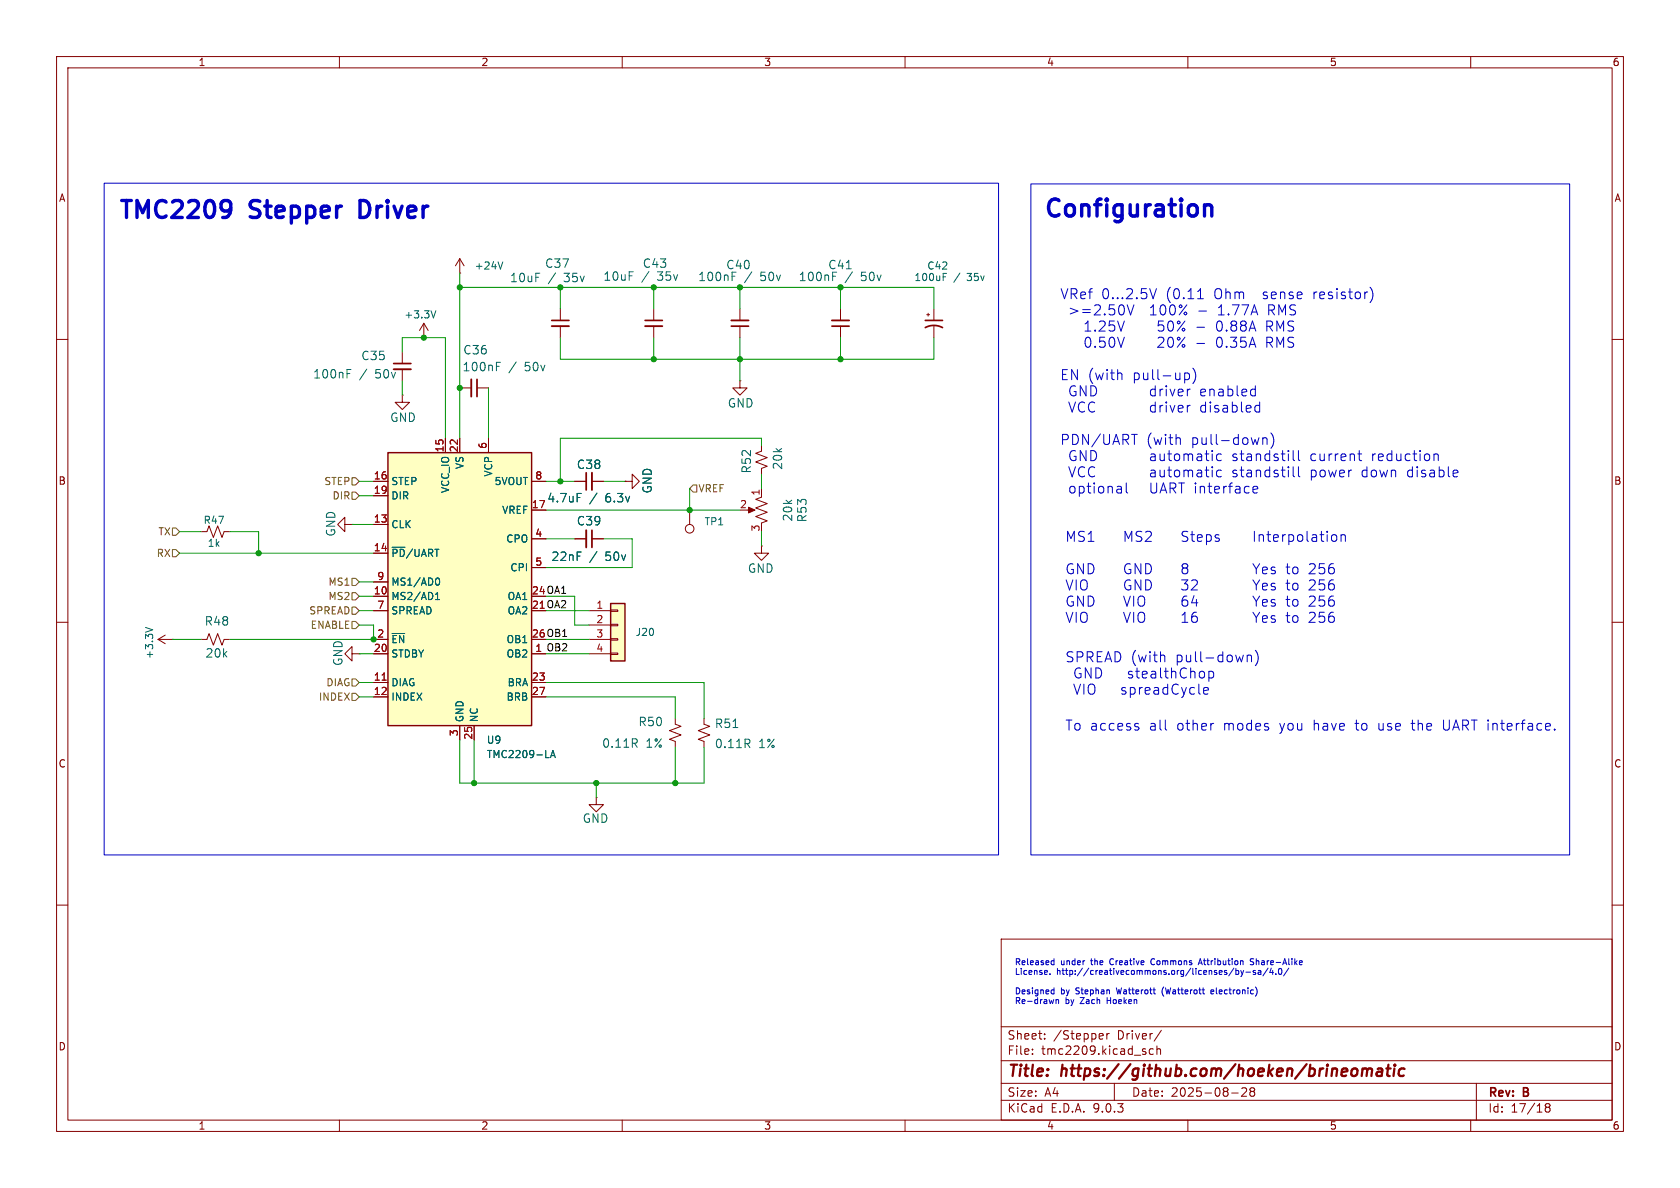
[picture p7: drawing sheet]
<svg xmlns="http://www.w3.org/2000/svg" width="297mm" height="210mm" viewBox="0 0 297 210" stroke-linecap="round" stroke-linejoin="round" font-family="sans-serif">
<g fill="none" stroke="#840000" stroke-width=".18">
<path d="M10 10h277v190h-277zM12 12h273v186h-273zM60 10v2M110 10v2M160 10v2M210 10v2M260 10v2M99.1 54.6v2M99.1 57.7v2M10 60h2M285 60h2M61 92.7v-1.3l-1.3 1.3 1.3 1.3v-1.3h1.2"/>
<path d="M62.2 92.7h.1M101.6 95.3h2M104.6 95.3h2.1M110.5 85.1h1.3v-1.3l1.2 1.3-1.2 1.3v-1.3M110.5 85.1h.1M10 110h2M62.2 115.6v-1.3l-1.2 1.3 1.2 1.2v-1.2h1.3M63.5 115.6h.1M285 110h2M119.4 127v1l1 .4-2 .8 2 .7-2 .8 1 .4v1M124.5 127v1l1 .4-2.1 .8 2.1 .7-2.1 .8 1.1 .4v1M10 160h2"/>
<path d="M177 166h108v32h-108zM285 160h2M60 198v2M110 198v2M160 198v2M177 194.5h108M177 191.5h108M177 187.5h108M177 181.5h108M182.5 186.3v.1M182.5 185.5v.1M184.7 183.6v.1"/>
<path d="M184.7 182.8v.1M194.8 182.7l.2 .4-.7 .1M195 183.6l-.2 .1M195.7 182.7v1M196.1 182.7l-.3 .1-.1 .2M197 191.5v3M202.5 186v.3M203.9 185.5l-.4-.1-.3 .3v.4l.1 .2h.6M204.5 185.5l.2-.1 .4 .1 .1 .9M204.5 184.9v1.5M205.3 182.1l-1.3 2M210 198v2"/>
<path d="M217.7 193.2h1.2M220.3 192.4v.5l-.8 .9h.9M221 192.4v.3l.2 .2M221.2 192.9l-.2 .3v.5l.2 .1 .5-.1 .1-.2-.1-.4-.2-.2M221.2 192.9h.3M221.7 192.4l.1 .3-.3 .2M260 198v2M261 191.5v6.5M273.5 195.7l-.3-.2 .3-.4 .4 .1 .1 .2-.3 .3M273.5 195.7l-.3 .3v.5l.3 .1 .4-.1 .1-.2v-.4l-.3-.2M273.5 195.7h.2"/>
</g>
<g fill="none" stroke="#840000" stroke-width=".4">
<path d="M240.9 189.1a.49 .49 0 0 1 .8 .1M240.9 188.9l-.2 1.3M241.7 189.2a.5 .5 0 0 1 .8-.2l-.1 1.2M241.7 189.2l-.1 1M243.6 189l.2-.1 .5 .1v1.2M244.4 189.4h-.7a.4 .4 0 0 0-.4 .4 .4 .4 0 0 0 .3 .4l.7-.1M245.1 188.9h.7M245.5 188.2l-.3 1.7 .1 .2 .4 .1M246.5 188.9l-.2 1.3M246.6 188.2v.2M246.6 188.2l-.1 .1 .1 .1M246.6 188.2l.1 .1-.1 .1"/>
<path d="M248.3 189a.66 .66 0 0 0-1 .3v.5l.1 .3 .2 .1 .6-.1"/>
</g>
<path d="M97.5 56.6h3.1M104.6 93.7v3.1" fill="none" stroke="#840000" stroke-width=".3"/>
<path d="M97.5 57.7h3.1M103.6 93.7v3.1" fill="none" stroke="#840000" stroke-width=".33"/>
<path d="M98.2 48.2l-1.3 2M105.5 97.5l-1.3 1.9M112.2 131.4l.4 .7M112.6 130.7v.5M132.1 131.5l.5 .7M132.5 130.8v.5" fill="none" stroke="#006464" stroke-width=".18"/>
<path d="M107.9 106.7h2.6v10.1h-2.6z" fill="#ffffc2"/>
<path d="M107.9 106.7h2.6v10.1h-2.6z" fill="none" stroke="#840000" stroke-width=".25"/>
<path d="M101.6 85.1h2M104.6 85.1h2.1M104.1 108h3.8M104.1 110.5h3.8M104.1 113h3.8M104.1 115.6h3.8M107.9 107.8h1.3v.3h-1.3zM107.9 110.4h1.3v.2h-1.3zM107.9 112.9h1.3v.3h-1.3zM107.9 115.4h1.3v.3h-1.3z" fill="none" stroke="#840000" stroke-width=".18"/>
<path d="M103.6 83.6v3" fill="none" stroke="#840000" stroke-width=".3"/>
<path d="M104.6 83.6v3" fill="none" stroke="#840000" stroke-width=".33"/>
<path d="M102 87.2h.7M105.5 87.2l-1.3 1.9" fill="none" stroke="#006464" stroke-width=".18"/>
<path d="M68.6 80h25.4v48.3h-25.4z" fill="#ffffc2"/>
<path d="M68.6 80h25.4v48.3h-25.4z" fill="none" stroke="#840000" stroke-width=".25"/>
<g fill="none" stroke="#840000" stroke-width=".18">
<path d="M74.9 59.7h.1M74.9 57.2l-.7 1.2M74.9 57.2l.8 1.2M74.9 57.2v2.5M81.3 48.3h.1M81.3 45.7v2.6M81.3 45.7l-.8 1.3M81.3 45.7l.7 1.3M115.6 54.6v2M115.6 57.7v2M130.8 54.6v2M130.8 57.7v2"/>
<path d="M148.6 54.6v2M148.6 57.7v2M163.8 55.6h.5M164.1 55.4v.5M165.1 54.6v2M165.1 57.7v2M71.1 69.9v1.2h1.3l-1.3 1.3-1.3-1.3h1.3M71.1 69.9h.1M71.1 62.2v2.1M71.1 65.3v2M78.7 77.5v2.5M81.3 77.5v2.5"/>
<path d="M81.3 68.6h2M84.3 68.6h2.1M86.4 77.5v2.5M130.8 67.3v1.3h1.3l-1.3 1.3-1.3-1.3h1.3M130.8 67.3h.1M134.6 78.7v1.1l-1 .3 2 .8-2 .8 2 .7-1 .4v1M35.6 94h1l.4-1 .7 2 .8-2 .7 2 .4-1h1M66 85.1h2.6M66 87.6h2.6M66 92.7h2.6M66 97.8h2.6M94 85.1h2.5"/>
<path d="M94 90.2h2.5M94 95.3h2.5M101.6 85.1h2M101.6 95.3h2M104.6 85.1h2.1M104.6 95.3h2.1M110.5 85.1h.1M121.9 90.2v2.5M132.1 90.2h1M134.6 87.9l-1 .4 2 .7-2 .8 2 .8-2 .7 2 .8-1 .4v.2M134.6 96.5v1.3h-1.3l1.3 1.3 1.3-1.3h-1.3M134.6 96.5h.1"/>
<path d="M134.6 86.4v1.2M27.9 113h2.6M27.9 113l1.3 .8M29.2 112.3l-1.3 .7M30.5 113h.1M35.6 113h1l.4-1 .7 2 .8-2 .7 2 .4-1h1M66 102.9h2.6M66 105.4h2.6M66 108h2.6M66 113h2.6M66 115.6h2.6M94 115.6h2.5"/>
<path d="M94 100.3h2.5M66 120.7h2.6M66 123.2h2.6M81.3 128.3v2.5M83.8 128.3v2.5M94 120.7h2.5M94 123.2h2.5M105.4 141v1.2h1.3l-1.3 1.3-1.3-1.3h1.3M105.4 141h.1"/>
<circle cx="121.9" cy="93.5" r=".76"/>
</g>
<g fill="none" stroke="#006464" stroke-width=".18">
<path d="M77 54.9l-.4 1.3M88.9 46.3l-.4 1.3M114.7 48l-1.3 1.9M132.9 48l-1.3 2M150.7 48l-1.3 2M166.7 48.9h.5M61.3 65.3h.8M64.8 65.2l-1.2 2M87.8 64h.7M91.3 64l-1.3 1.9M102 87.2h.7M105.5 87.2l-1.3 1.9"/>
<path d="M105.5 97.5l-1.3 1.9M25.7 110.9l1.3 .4M69.3 112h2.2M77 106h.7M77 105.1l.4-.4v1.3M77.2 102.2h.1a.68 .68 0 0 1 .4 .6 .68 .68 0 0 1-.4 .6h-.1M97.3 133.9l.4-1.2 .5 1.2M97.4 133.6h.6"/>
</g>
<path d="M67.6 120.2h.7" fill="none" stroke="#a90000" stroke-width=".18"/>
<path d="M114 56.6h3.1M129.3 57.7h3M147.1 57.7h3M163.6 57.9a3.2 3.2 0 0 1 3 0M163.6 56.6h3M69.6 64.3h3M84.3 67.1v3" fill="none" stroke="#840000" stroke-width=".3"/>
<path d="M114 57.7h3.1M129.3 56.6h3M147.1 56.6h3M69.6 65.3h3M83.3 67.1v3" fill="none" stroke="#840000" stroke-width=".33"/>
<path d="M132.3 89.7l1.2 .5-1.2 .5z" fill="#840000" stroke="#840000" stroke-width=".18"/>
<path d="M30.5 93.3h.6l.6 .7-.6 .6h-.6zM30.5 97.2h.6l.6 .6-.6 .6h-.6zM62.2 87h.7l.6 .6-.6 .7h-.7zM62.2 84.5h.7l.6 .6-.6 .6h-.7zM122.6 85.7h.6v1.3h-.6l-.7-.6zM62.2 109.9h.7l.6 .6-.6 .6h-.7zM62.2 107.3h.7l.6 .7-.6 .6h-.7zM62.2 102.2h.7l.6 .7-.6 .6h-.7zM62.2 104.8h.7l.6 .6-.6 .6h-.7zM62.2 120h.7l.6 .7-.6 .6h-.7zM62.2 122.6h.7l.6 .6-.6 .6h-.7z" fill="none" stroke="#725600" stroke-width=".18"/>
<g fill="none" stroke="#009600" stroke-width=".18">
<path d="M81.3 50.8h83.8v3.8M81.3 48.3v29.2M99.1 59.7v3.8h66v-3.8M99.1 50.8v3.8M115.6 50.8v3.8M115.6 59.7v3.8M130.8 50.8v3.8M130.8 59.7v7.6M148.6 50.8v3.8M148.6 59.7v3.8M71.1 62.2v-2.5h7.6v17.8M71.1 67.3v2.6"/>
<path d="M86.4 68.6v8.9M134.6 78.7v-1.2h-35.5v7.6M31.7 94h3.9M31.7 97.8h34.3M40.6 94h5.1v3.8M62.2 92.7h3.8M63.5 85.1h2.5M63.5 87.6h2.5M96.5 85.1h5.1M96.5 95.3h5.1M96.5 90.2h34.3M106.7 85.1h3.8"/>
<path d="M106.7 95.3h5.1v5h-15.3M121.9 86.4v3.8M134.6 83.8v2.6M134.6 94v2.5M30.5 113h5.1M63.5 110.5h2.5v2.5h-25.4M63.5 115.6h2.5M63.5 108h2.5M63.5 105.4h2.5M63.5 102.9h2.5M96.5 113h7.6M96.5 115.6h7.6"/>
<path d="M96.5 105.4h5.1v5.1h2.5M96.5 108h7.6M63.5 120.7h2.5M63.5 123.2h2.5M81.3 130.8v7.6h43.2v-6.3M83.8 130.8v7.6M96.5 120.7h28v6.3M96.5 123.2h22.9v3.8M105.4 138.4v2.6M119.4 132.1v6.3"/>
</g>
<path d="M40.2 35.4l.5 .3a2.53 2.53 0 0 1-.3 2.5M40.8 36.7l-.3 .5-.3 .1M64.4 35.4h-.7v3h.7M212.9 36.5a.75 .75 0 0 1 1.3 .1v1.6" fill="none" stroke="#0000c2" stroke-width=".6"/>
<g fill="none" stroke="#0000c2" stroke-width=".18">
<path d="M18.4 32.4h158.1v118.7h-158.1zM182.2 32.5h95.3v118.6h-95.3zM199.3 53.9l.6 1.8 .6-1.8M204.4 51l-.5 1.8M211.6 57.9h1.4M211.7 52.8h1M211.9 55h1.4M212.1 51.3l.1-.3v1.8M242.2 50.8a2.04 2.04 0 0 1 0 2.7M198.1 65.9l.2 .3v.9M200 76.8h1.1M208.4 77.4l.3 .2v1"/>
<path d="M209.4 65.9v1.8M209.4 66l.5-.1 .4 .4v.5l-.2 .2h-.7M210.4 68.8l-.4 .2M210.4 71.7l-.4 .1M210.9 65.1a2.04 2.04 0 0 1 0 2.7M211.6 60.7h1.4M221.4 68.8l.5 .1M221.8 72.5l.4 .3h.5M221.9 68.2v1.8M221.9 69.9l-.5 .1M222.7 71.7h-.5l-.4 .3M222.7 71.1v1.7"/>
<path d="M223.2 77.4v1.2M223.2 77.6a.44 .44 0 0 1 .8 0v1M224.7 76.5a2.06 2.06 0 0 1 .1 2.7M228.6 79.7v1.5l.3 .2M229.5 79.7v1.5l.3 .2M240.3 79.7v1.5l.1 .1 .3 .1M198 86l.3 .2v1M198.3 87.1l-.2 .1M198.3 86.4l-.2 .1M199.1 85.4v1.5l.3 .3M215.9 80.3l-.5-.1-.3 .4v.5l.1 .2h.7M215.9 83.2l-.5-.1-.3 .3v.6l.1 .2h.7"/>
<path d="M221.5 86.6l.9-.2-.1-.3-.5-.1-.3 .2 .1 .9h.7M228.6 82.5v1.5l.3 .3M229.5 82.5v1.5l.3 .3M235.6 94.6a.48 .48 0 0 1 .7 .3v.5a.48 .48 0 0 1-.7 .2M237.1 94.7a.44 .44 0 0 1 .7 .1v.9M237.1 94.5v1.2M240 80.2h.7M253.5 80.4a.44 .44 0 0 1 .8 .1v.9M253.5 80.2v1.2M257.1 83.1l.6 .1v.3l-.8 .2M257.7 84.2l-.6 .1M205.7 115.8l.2 .3v.9"/>
<path d="M213.7 118.7v1.7M213.7 118.8l.5-.1 .4 .3v.5l-.2 .3h-.7M220.5 115.8v1.2M220.5 116a.44 .44 0 0 1 .7 .1v.9M221.9 115a2.04 2.04 0 0 1 0 2.7M201.1 128.5l.3 .2-.3 .4M201.1 127.9l.2 .1M212.8 122.5l.2 .2 .5-.1M212.8 121.8l.2-.3h.4l.2 .3v.2l-.8 .1M274.8 128.9v.2M185.6 172.2v.1M186 169.8l.3 .1"/>
<path d="M186 175h.3M186.3 176.7l-.2 .7M186.3 169.5v1M186.3 174.6v1.1M186.3 170.5h-.3M186.3 175.6l-.3 .1M186.7 176.7v.7M186.7 176.8h.4v.6M203.8 169.5a.57 .57 0 0 0-.4 .5 .57 .57 0 0 0 .4 .5M205.7 174.5a1.25 1.25 0 0 0 0 1.5M211.8 170.5l.4-1 .3 1M211.9 170.2h.5"/>
<path d="M214.5 175h-.3l-.1 .1v.5h.4M214.6 175.2l-.5 .1M218.1 171.1l-.9 1.4M218.5 171.2v1.1M218.5 171.6l.3-.1 .2 .3-.1 .4h-.4M219.4 171.5l.2 .8M219.6 172.3l-.2 .3M219.9 171.5l-.3 .8M220.3 171.9h.8M221.6 169.5h-.4l-.2 .2 .1 .2 .5 .2v.3l-.6 .1M221.9 171.6l-.2-.1-.2 .2 .1 .2 .3 .1v.2h-.4M222.5 171.6h.4v.7"/>
<path d="M222.9 171.8l-.5 .2 .2 .3 .3-.1M224.2 171.1l-.9 1.4M224.7 171.1l-.2 .8h.6M225 171.5v.8M225.6 172.2v.1M226.3 171.2a.61 .61 0 0 0 .1 1.1 .67 .67 0 0 0 0-1.1M227.8 171.1l-.9 1.4"/>
</g>
<g fill="#009600" stroke="#009600" stroke-width=".18">
<circle cx="115.6" cy="63.5" r=".46"/>
<circle cx="99.1" cy="85.1" r=".46"/>
<circle cx="99.1" cy="50.8" r=".46"/>
<circle cx="115.6" cy="50.8" r=".46"/>
<circle cx="130.8" cy="63.5" r=".46"/>
<circle cx="148.6" cy="63.5" r=".46"/>
<circle cx="148.6" cy="50.8" r=".46"/>
<circle cx="130.8" cy="50.8" r=".46"/>
<circle cx="74.9" cy="59.7" r=".46"/>
<circle cx="81.3" cy="50.8" r=".46"/>
<circle cx="45.7" cy="97.8" r=".46"/>
<circle cx="81.3" cy="68.6" r=".46"/>
<circle cx="121.9" cy="90.2" r=".46"/>
<circle cx="105.4" cy="138.4" r=".46"/>
<circle cx="83.8" cy="138.4" r=".46"/>
<circle cx="119.4" cy="138.4" r=".46"/>
<circle cx="66" cy="113" r=".46"/>
</g>
<g font-size="4.2" fill="#0000c2">
<text x="20.8" y="39.5">TMC2209</text>
<text x="44.5" y="39.5">Stepper</text>
<text x="64.9" y="39.5">Driver</text>
<text x="184.4" y="39.2">Configuration</text>
</g>
<g font-size="2.8" fill="#840000">
<text x="178" y="190.9">Title:</text>
<text x="187.7" y="190.9">https://github.com/hoeken/brineomatic</text>
</g>
<g font-size="2.5" fill="#0000c2">
<text x="187.3" y="53">VRef</text>
<text x="194.6" y="53">0...2.5V</text>
<text x="206.1" y="53">(0.11</text>
<text x="214.6" y="53">Ohm</text>
<text x="223.4" y="53">sense</text>
<text x="232.4" y="53">resistor)</text>
<text x="188.8" y="55.9">&gt;=2.50V</text>
<text x="191.7" y="58.8">1.25V</text>
<text x="202.9" y="55.9">100%</text>
<text x="204.4" y="58.8">50%</text>
<text x="214.9" y="58.8">0.88A</text>
<text x="215.2" y="55.9">1.77A</text>
<text x="223.8" y="58.8">RMS</text>
<text x="224.1" y="55.9">RMS</text>
<text x="191.7" y="61.6">0.50V</text>
<text x="204.4" y="61.6">20%</text>
<text x="214.9" y="61.6">0.35A</text>
<text x="223.8" y="61.6">RMS</text>
<text x="187.3" y="67.3">EN (with</text>
<text x="188.8" y="70.2">GND</text>
<text x="200.2" y="67.3">pull-up)</text>
<text x="202.9" y="70.2">driver</text>
<text x="211.9" y="70.2">enabled</text>
<text x="188.8" y="73.1">VCC</text>
<text x="202.9" y="73.1">driver</text>
<text x="211.9" y="73.1">disabled</text>
<text x="187.3" y="78.8">PDN/UART</text>
<text x="188.8" y="81.7">GND</text>
<text x="202.6" y="78.8">(with</text>
<text x="202.9" y="81.7">automatic</text>
<text x="210.6" y="78.8">pull-down)</text>
<text x="217.6" y="81.7">standstill</text>
<text x="231.5" y="81.7">current</text>
<text x="242.5" y="81.7">reduction</text>
<text x="188.8" y="84.5">VCC</text>
<text x="188.8" y="87.4">optional</text>
<text x="202.9" y="84.5">automatic</text>
<text x="202.9" y="87.4">UART interface</text>
<text x="217.6" y="84.5">standstill</text>
<text x="231.5" y="84.5">power</text>
<text x="240.7" y="84.5">down</text>
<text x="248.8" y="84.5">disable</text>
<text x="188.2" y="95.9">MS1</text>
<text x="198.4" y="95.9">MS2</text>
<text x="208.5" y="95.9">Steps</text>
<text x="221.2" y="95.9">Interpolation</text>
<text x="188.2" y="101.7">GND</text>
<text x="198.4" y="101.7">GND</text>
<text x="208.5" y="101.7">8</text>
<text x="221.2" y="101.7">Yes to</text>
<text x="231.3" y="101.7">256</text>
<text x="188.2" y="104.5">VIO</text>
<text x="188.2" y="107.4">GND</text>
<text x="198.4" y="104.5">GND</text>
<text x="198.4" y="107.4">VIO</text>
<text x="208.5" y="104.5">32</text>
<text x="208.5" y="107.4">64</text>
<text x="221.2" y="104.5">Yes to</text>
<text x="221.2" y="107.4">Yes to</text>
<text x="231.3" y="104.5">256</text>
<text x="231.3" y="107.4">256</text>
<text x="188.2" y="110.2">VIO</text>
<text x="198.4" y="110.2">VIO</text>
<text x="208.5" y="110.2">16</text>
<text x="221.2" y="110.2">Yes to</text>
<text x="231.3" y="110.2">256</text>
<text x="188.2" y="117.2">SPREAD (with</text>
<text x="207.8" y="117.2">pull-down)</text>
<text x="189.7" y="120.1">GND</text>
<text x="189.7" y="122.9">VIO</text>
<text x="198.3" y="122.9">spreadCycle</text>
<text x="199.5" y="120.1">stealthChop</text>
<text x="188.2" y="129.3">To access</text>
<text x="203.1" y="129.3">all</text>
<text x="208.1" y="129.3">other</text>
<text x="216.4" y="129.3">modes</text>
<text x="226.4" y="129.3">you</text>
<text x="232.4" y="129.3">have</text>
<text x="240" y="129.3">to</text>
<text x="244.1" y="129.3">use</text>
<text x="250.1" y="129.3">the</text>
<text x="255.7" y="129.3">UART interface.</text>
</g>
<g font-size="2.1" fill="#006464">
<text x="96.3" y="47.6">C37</text>
<text x="113.5" y="47.6">C43</text>
<text x="128.3" y="47.8">C40</text>
<text x="146.3" y="47.8">C41</text>
<text x="90.1" y="50.1">10uF</text>
<text x="99.7" y="50.1">35v</text>
<text x="106.6" y="49.8">10uF</text>
<text x="116.3" y="49.8">35v</text>
<text x="123.3" y="49.9">100nF</text>
<text x="134.4" y="49.9">50v</text>
<text x="141.1" y="49.9">100nF</text>
<text x="152.2" y="49.9">50v</text>
<text x="63.8" y="63.9">C35</text>
<text x="81.7" y="65.8">100nF</text>
<text x="81.8" y="62.9">C36</text>
<text x="92.8" y="65.8">50v</text>
<text x="55.3" y="67.1">100nF</text>
<text x="66.4" y="67.1">50v</text>
<text x="68.9" y="74.8">GND</text>
<text x="128.6" y="72.3">GND</text>
<text x="101.9" y="83.1">C38</text>
<text x="133" y="83.8" transform="rotate(-90 133 83.8)">R52</text>
<text x="138.5" y="83.1" transform="rotate(-90 138.5 83.1)">20k</text>
<text x="96.7" y="89">4.7uF</text>
<text x="107.1" y="89">6.3v</text>
<text x="115.4" y="87.3" transform="rotate(-90 115.4 87.3)">GND</text>
<text x="59.5" y="94.9" transform="rotate(-90 59.5 94.9)">GND</text>
<text x="101.9" y="93.1">C39</text>
<text x="140.3" y="92.3" transform="rotate(-90 140.3 92.3)">20k</text>
<text x="142.8" y="92.4" transform="rotate(-90 142.8 92.4)">R53</text>
<text x="97.4" y="99.4">22nF</text>
<text x="107.1" y="99.4">50v</text>
<text x="132.1" y="101.5">GND</text>
<text x="36.1" y="110.8">R48</text>
<text x="36.2" y="116.5">20k</text>
<text x="60.8" y="117.8" transform="rotate(-90 60.8 117.8)">GND</text>
<text x="112.8" y="128.6">R50</text>
<text x="126.3" y="128.9">R51</text>
<text x="106.4" y="132.4">0.11R</text>
<text x="114.2" y="132.4">1%</text>
<text x="126.3" y="132.5">0.11R</text>
<text x="134.1" y="132.5">1%</text>
<text x="102.9" y="145.7">GND</text>
</g>
<g font-size="2.1" fill="#840000">
<text x="178" y="184">Sheet:</text>
<text x="186.2" y="184">/Stepper</text>
<text x="197.6" y="184">Driver/</text>
<text x="178" y="186.7">File:</text>
<text x="184.1" y="186.7">tmc2209.kicad_sch</text>
<text x="178" y="196.9">KiCad</text>
<text x="178" y="194.1">Size:</text>
<text x="184.7" y="194.1">A4</text>
<text x="185.7" y="196.9">E.D.A.</text>
<text x="193.3" y="196.9">9.0.3</text>
<text x="200" y="194.1">Date:</text>
<text x="207" y="194.1">2025-08-28</text>
<text x="263" y="194.3">Rev:</text>
<text x="263" y="196.9">Id:</text>
<text x="267.1" y="196.9">17/18</text>
<text x="269.4" y="194.3">B</text>
</g>
<g font-size="1.8" fill="#840000">
<text x="35" y="11.9">1</text>
<text x="85" y="11.9">2</text>
<text x="135" y="11.9">3</text>
<text x="185" y="11.9">4</text>
<text x="235" y="11.9">5</text>
<text x="285" y="11.9">6</text>
<text x="10.3" y="35.9">A</text>
<text x="285.3" y="35.9">A</text>
<text x="10.3" y="85.9">B</text>
<text x="285.3" y="85.9">B</text>
<text x="93.9" y="105.2">24 OA1</text>
<text x="93.9" y="112.8">26 OB1</text>
<text x="10.3" y="135.9">C</text>
<text x="285.3" y="135.9">C</text>
<text x="10.3" y="185.9">D</text>
<text x="285.3" y="185.9">D</text>
<text x="35" y="199.9">1</text>
<text x="85" y="199.9">2</text>
<text x="135" y="199.9">3</text>
<text x="185" y="199.9">4</text>
<text x="235" y="199.9">5</text>
<text x="285" y="199.9">6</text>
</g>
<g font-size="1.8" fill="#006464">
<text x="83.8" y="47.9">+24V</text>
<text x="163.8" y="47.9">C42</text>
<text x="161.6" y="49.9">100uF</text>
<text x="168.6" y="49.9">/</text>
<text x="171.1" y="49.9">35v</text>
<text x="71.4" y="56.5">+3.3V</text>
<text x="82.1" y="83" transform="rotate(-90 82.1 83)">VS</text>
<text x="69.1" y="86">STEP</text>
<text x="69.1" y="88.5">DIR</text>
<text x="79.6" y="87.3" transform="rotate(-90 79.6 87.3)">VCC_IO</text>
<text x="87.2" y="84.3" transform="rotate(-90 87.2 84.3)">VCP</text>
<text x="87.3" y="86">5VOUT</text>
<text x="35.9" y="92.8">R47</text>
<text x="69.1" y="93.6">CLK</text>
<text x="88.7" y="91">VREF</text>
<text x="124.5" y="93.1">TP1</text>
<text x="36.6" y="96.9">1k</text>
<text x="69.1" y="98.7">~{PD}/UART</text>
<text x="89.4" y="96.1">CPO</text>
<text x="90.1" y="101.2">CPI</text>
<text x="69.1" y="103.7">MS1/AD0</text>
<text x="69.1" y="106.3">MS2/AD1</text>
<text x="89.6" y="106.3">OA1</text>
<text x="69.1" y="108.8">SPREAD</text>
<text x="69.1" y="113.9">~{EN}</text>
<text x="89.5" y="113.9">OB1</text>
<text x="89.6" y="108.8">OA2</text>
<text x="112.3" y="112.6">J20</text>
<text x="27.3" y="116.6" transform="rotate(-90 27.3 116.6)">+3.3V</text>
<text x="69.1" y="116.4">STDBY</text>
<text x="89.5" y="116.4">OB2</text>
<text x="69.1" y="121.5">DIAG</text>
<text x="69.1" y="124.1">INDEX</text>
<text x="89.5" y="124.1">BRB</text>
<text x="89.6" y="121.5">BRA</text>
<text x="82.1" y="127.8" transform="rotate(-90 82.1 127.8)">GND</text>
<text x="84.7" y="127.8" transform="rotate(-90 84.7 127.8)">NC</text>
<text x="86" y="131.7">U9</text>
<text x="86" y="134.2">TMC2209-LA</text>
</g>
<g font-size="1.8" fill="#a90000">
<text x="78.5" y="80.1" transform="rotate(-90 78.5 80.1)">15</text>
<text x="81" y="80.1" transform="rotate(-90 81 80.1)">22</text>
<text x="86.1" y="79.4" transform="rotate(-90 86.1 79.4)">6</text>
<text x="66" y="84.8">16</text>
<text x="66" y="87.4">19</text>
<text x="93.9" y="89.9">17</text>
<text x="94.5" y="84.8">8</text>
<text x="130.7" y="89.9">2</text>
<text x="134.4" y="87.7" transform="rotate(-90 134.4 87.7)">1</text>
<text x="66" y="92.5">13</text>
<text x="94.5" y="95">4</text>
<text x="134.4" y="94.1" transform="rotate(-90 134.4 94.1)">3</text>
<text x="66" y="97.5">14</text>
<text x="94.5" y="100.1">5</text>
<text x="66" y="105.2">10</text>
<text x="66.6" y="102.6">9</text>
<text x="66.6" y="107.7">7</text>
<text x="93.9" y="107.7">21 OA2</text>
<text x="93.9" y="105.2">24</text>
<text x="93.9" y="107.7">21</text>
<text x="105.3" y="107.7">1</text>
<text x="66.6" y="112.8">2</text>
<text x="93.9" y="112.8">26</text>
<text x="105.3" y="110.2">2</text>
<text x="105.3" y="112.8">3</text>
<text x="66" y="115.3">20</text>
<text x="94.5" y="115.3">1</text>
<text x="105.3" y="115.3">4</text>
<text x="66" y="120.4">11</text>
<text x="66" y="122.9">12</text>
<text x="93.9" y="120.4">23</text>
<text x="93.9" y="122.9">27</text>
<text x="81" y="130.2" transform="rotate(-90 81 130.2)">3</text>
<text x="83.6" y="130.9" transform="rotate(-90 83.6 130.9)">25</text>
</g>
<g font-size="1.8" fill="#725600">
<text x="57.2" y="86">STEP</text>
<text x="58.7" y="88.5">DIR</text>
<text x="123.4" y="87.2">VREF</text>
<text x="27.9" y="94.8">TX</text>
<text x="27.6" y="98.7">RX</text>
<text x="58" y="103.7">MS1</text>
<text x="58" y="106.3">MS2</text>
<text x="54.6" y="108.8">SPREAD</text>
<text x="54.8" y="111.4">ENABLE</text>
<text x="56.3" y="124.1">INDEX</text>
<text x="57.6" y="121.5">DIAG</text>
</g>
<text font-size="1.8" fill="#0f0f0f" x="94.5" y="115.3">1 OB2</text>
<g font-size="1.5" fill="#0000c2">
<text x="179.3" y="170.7">Released</text>
<text x="179.3" y="172.4">License.</text>
<text x="186.8" y="172.4">http://creativecommons.org/licenses/by-sa/4.0/</text>
<text x="187.5" y="170.7">under</text>
<text x="193.1" y="170.7">the</text>
<text x="196.6" y="170.7">Creative</text>
<text x="204.1" y="170.7">Commons</text>
<text x="212.9" y="170.7">Attribution</text>
<text x="222.2" y="170.7">Share-Alike</text>
<text x="179.3" y="175.8">Designed</text>
<text x="179.3" y="177.6">Re-drawn</text>
<text x="187.5" y="175.8">by</text>
<text x="188.4" y="177.6">by</text>
<text x="190.4" y="175.8">Stephan</text>
<text x="191.2" y="177.6">Zach</text>
<text x="196.1" y="177.6">Hoeken</text>
<text x="197.8" y="175.8">Watterott</text>
<text x="206.1" y="175.8">(Watterott</text>
<text x="215" y="175.8">electronic)</text>
</g>
</svg>
